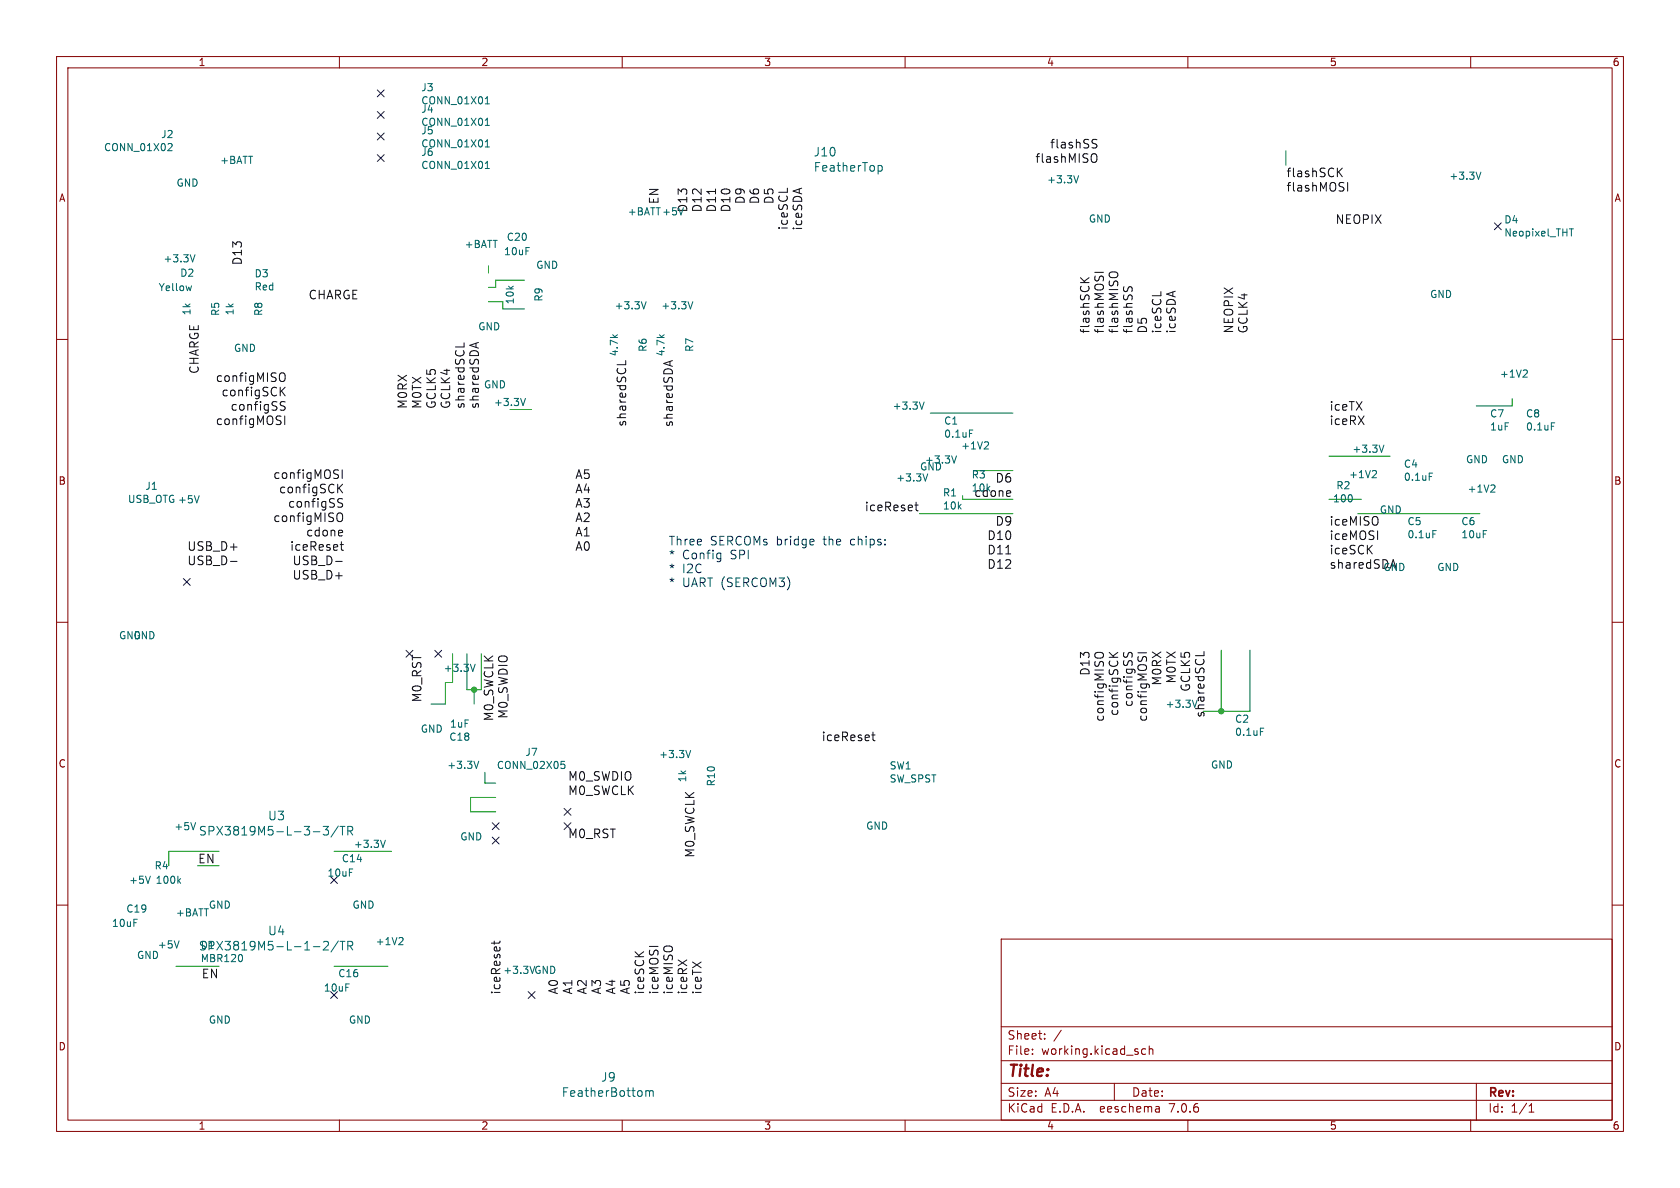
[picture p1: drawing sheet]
<svg xmlns="http://www.w3.org/2000/svg" width="297mm" height="210mm" viewBox="0 0 297 210" stroke-linecap="round" stroke-linejoin="round" font-family="sans-serif">
<g fill="none" stroke="#840000" stroke-width=".18">
<path d="M10 10h277v190h-277zM12 12h273v186h-273zM60 10v2M110 10v2M160 10v2M210 10v2M260 10v2M10 60h2M285 60h2M10 110h2M285 110h2M10 160h2"/>
<path d="M285 160h2M177 166h108v32h-108zM60 198v2M110 198v2M160 198v2M177 194.5h108M177 191.5h108M177 187.5h108M177 181.5h108M182.5 186.3v.1M182.5 185.5v.1M184.7 183.6v.1"/>
<path d="M184.7 182.8v.1M187.6 182.1l-1.3 2M197 191.5v3M202.5 185.5l-.4-.1-.3 .3v.4l.2 .2h.5M203.2 185.5l.2-.1 .3 .1 .1 .9M203.2 184.9v1.5M204.9 195.7l.1 .9M205 196.5l-.2 .1M205 196h-.2M210 198v2M260 198v2M261 191.5v6.5"/>
<path d="M270.3 196.6h.9M270.3 195.5l.4-.4v1.5"/>
</g>
<g fill="none" stroke="#0f0f0f" stroke-width=".18">
<path d="M193.3 27.2a.51 .51 0 0 1 .6 .5v.5a.51 .51 0 0 1-.6 .5M193.3 25.4l.5 .1 .1 .4-.3 .3h-.3M193.3 24.6l.6 .1M236.6 30.4l.7 .8M237.3 29.7l-.9 .9M238.2 32.3v1.5M191 49.1l.9 .9M192.5 49.1l-.8 .6M193.5 48.1h1.6M196.1 48.7a.51 .51 0 0 1 .5-.6h.5a.51 .51 0 0 1 .5 .6M198.7 50.7l-.1 .6M199.4 51.3l.1-.5 .4-.1 .3 .3v.3"/>
<path d="M49.8 69.1l.6 .9M49.8 65.9a.51 .51 0 0 1 .6 .5v.5a.51 .51 0 0 1-.6 .5M49.8 71.7l.5 .2 .1 .3-.3 .3h-.3M49.8 71l.6 .1M50.3 73.5v1.6M50.4 68.5l-.9 .8M82 60.6v.7M84.1 60.7v.7M84.6 60.5l-1.5 .5M110.6 63.7v.8M118.4 63.9v.7M118.9 63.7l-1.6 .6"/>
<path d="M40.7 99.2h1.2M59.3 99.2h1.2M59.9 90.7a.51 .51 0 0 1 .7 .5v.5a.51 .51 0 0 1-.7 .5M59.9 86.3l.7 .8M60 88.9l.4 .1 .2 .4-.3 .3h-.4M60 88.1l.6 .1M60.1 96.3h.6M60.4 95.8v1.3l.3 .2M60.5 93.8l.1 .3-.8 .1M60.5 83.1v1.5M60.6 85.6l-.9 .9M161.7 89.3h.6"/>
<path d="M162 88.8v1.3l.3 .2M178.6 86.8l.1 .3-.7 .2M246.3 98.9l.5 1.6M193.5 116a.51 .51 0 0 1 .6-.7h.5a.51 .51 0 0 1 .5 .7M196.1 115.3l.9 .9M197.6 115.3l-.9 .7M198.7 115.3l-.1 .6M199.4 115.9l.1-.4 .4-.2 .3 .3v.4M201.2 115.4h1.5M212.9 115.2v.7M154.1 129.9h.6M154.3 129.4v1.3l.4 .2"/>
<path d="M87.4 166.4v.5M88.4 166.4l-.2 .3h-1.3"/>
</g>
<path d="M127.3 97.8h.1M127.4 97.8v1.2l-.1 .2M127.4 98.7l-.1 .1M143.8 95.4l.1 .3-.7 .1" fill="none" stroke="#0000c2" stroke-width=".18"/>
<g fill="none" stroke="#009600" stroke-width=".18">
<path d="M227.3 26.7v2.5M86.4 53.3h2.5v1.3h3.8M86.4 47v1.3M92.7 49.5h-5.1v1.3h-1.2M90.2 72.4h3.8M164.5 73h14.6M267.3 70.5v1.3h-6.3M162.6 90.8h16.5M170.2 87.6v.7h8.9M172.1 83.2h7M234.9 80.6h10.8M234.9 88.3h5.8"/>
<path d="M240 90.8h21.6M80 115.6v5.1h-1.3v3.8h-2.5M82.5 115.6v6.3h2.6v-6.3M215.9 114.9v10.8M221 114.9v10.8h-8.3M83.8 121.9v2.6M85.7 136.5v1.9h1.9M34.9 153h3.8M38.7 150.5h-8.9v2.5M59.1 150.5h10.1M87.6 141h-4.4v2.5h4.4M31.1 170.8h7.6"/>
<path d="M59.1 170.8h9.5"/>
</g>
<g fill="none" stroke="#000084" stroke-width=".18">
<path d="M66.7 19.7l1.2 1.2M66.7 15.9l1.2 1.2M67.9 19.7l-1.2 1.2M67.9 15.9l-1.2 1.2M66.7 27.3l1.2 1.2M66.7 23.5l1.2 1.2M67.9 27.3l-1.2 1.2M67.9 23.5l-1.2 1.2M264.2 39.4l1.2 1.2M265.4 39.4l-1.2 1.2M32.4 102.3l1.2 1.2M33.6 102.3l-1.2 1.2"/>
<path d="M71.8 115l1.2 1.2M73 115l-1.2 1.2M76.9 115l1.2 1.2M78.1 115l-1.2 1.2M58.4 155l1.3 1.2M59.7 155l-1.3 1.2M87 145.4l1.2 1.3M87 148l1.2 1.2M88.2 145.4l-1.2 1.3M88.2 148l-1.2 1.2M99.7 142.9l1.2 1.2M99.7 145.4l1.2 1.3"/>
<path d="M100.9 142.9l-1.2 1.2M100.9 145.4l-1.2 1.3M58.4 175.3l1.3 1.2M59.7 175.3l-1.3 1.2M93.4 175.3l1.2 1.2M94.6 175.3l-1.2 1.2"/>
</g>
<g fill="none" stroke="#006464" stroke-width=".18">
<path d="M85.8 18.4h.7M85.9 17.4l.3-.3v1.3M29.9 25.4h.4l.1 .3-.8 .9h.8M85.8 26h.7M85.8 22.2h.7M85.8 29.8h.7M85.9 21.2l.3-.3v1.3M85.9 25l.3-.3v1.3M85.9 28.8l.3-.3v1.3M155.4 29.2h.3l.3 .3-.1 .6-.5 .2M190.7 31.1l-.4 1.2M261.8 30.4l-.4 1.3"/>
<path d="M33.9 50.5l-.3 .9M34.5 45l-.5 1.3M114.2 53.3l-.4 1.3M122.5 53.3l-.4 1.3M277.4 40.5h.8M277.8 40.5v1.2M92.9 70.4l-.4 1.3M163.4 71.1l-.4 1.2M171.4 76h.6M174.5 78.1l.3 .2-.1 .3-.7 .8h.8M244.7 78.7l-.5 1.3M269.8 65.4l.2 .2v.3l-.8 .8h.8"/>
<path d="M274.3 74.7h.6M35.2 87.6l-.4 1.3M164 83.8l-.4 1.2M169.1 80.6l-.4 1.3M243.1 83.2l.2 .2v.3l-.7 .8h.7M252.7 83.6h.6M253.3 93.8h.6M264.1 85.7l.2 .3-.1 .3-.7 .7h.8M84 117.4l-.4 1.3M84.6 134.6l-.4 1.2M99.2 134.6h.6M99.3 135.1h.3l.3 .2-.1 .5-.5 .1"/>
<path d="M122.1 132.7l-.4 1.2M222.8 128.7h.6M26.6 154.9l-.4 1.3M31.6 155.7l.3 .5M31.9 155.3l-.5 .5M34.6 145.4l-.4 1.3M57.1 146.1h1l-.5 .6 .4 .1v.7l-.2 .1h-.5l-.2-.1M59.8 146l-1.3 2M60.1 146.1h.9M60.5 146.1v1.5M61.5 146.9l.7-.1 .2-.2-.1-.4-.2-.1h-.6v1.5M61.8 146.9l.6 .7"/>
<path d="M68.1 148.5l-.4 1.3M31.7 166.3l-.5 1.3M42.8 169v.8M57.2 166.6l.6-.2 .2 .2 .1 .2-1 1.1h1M59.8 166.3l-1.3 2M60.1 166.4h.9M60.5 166.4v1.5M61.5 167.2l.7-.1 .2-.2-.1-.3-.2-.2h-.6v1.5M61.8 167.2l.6 .7M71 165.7l.3 .3-.1 .3-.7 .7h.8M114.2 192.8v1M114.2 192.9l.4-.1 .2 .2"/>
<path d="M114.8 193l.2-.2 .4 .1 .1 .9M114.8 193v.8"/>
</g>
<g fill="#009600" stroke="#009600" stroke-width=".18">
<circle cx="83.8" cy="121.9" r=".46"/>
<circle cx="215.9" cy="125.7" r=".46"/>
</g>
<text font-size="2.8" fill="#840000" x="178" y="190.9">Title:</text>
<g font-size="2.1" fill="#006464">
<text x="143.8" y="27.9">J10</text>
<text x="143.8" y="30.6">FeatherTop</text>
<text x="121.6" y="37.6" transform="rotate(-90 121.6 37.6)">D13</text>
<text x="213" y="126.9" transform="rotate(-90 213 126.9)">sharedSCL</text>
<text x="35.1" y="147.9">SPX3819M5-L-3-3/TR</text>
<text x="47.3" y="145.2">U3</text>
<text x="47.3" y="165.5">U4</text>
<text x="35.1" y="168.2">SPX3819M5-L-1-2/TR</text>
<text x="106.2" y="191.4">J9</text>
<text x="99.2" y="194.1">FeatherBottom</text>
</g>
<g font-size="2.1" fill="#0f0f0f">
<text x="183" y="28.9">flashMISO</text>
<text x="185.6" y="26.4">flashSS</text>
<text x="227.3" y="31.4">flashSCK</text>
<text x="227.3" y="34">flashMOSI</text>
<text x="116.5" y="36.1" transform="rotate(-90 116.5 36.1)">EN</text>
<text x="124.1" y="37.6" transform="rotate(-90 124.1 37.6)">D12</text>
<text x="126.7" y="37.6" transform="rotate(-90 126.7 37.6)">D11</text>
<text x="129.2" y="37.6" transform="rotate(-90 129.2 37.6)">D10</text>
<text x="131.8" y="36.1" transform="rotate(-90 131.8 36.1)">D9</text>
<text x="134.3" y="36.1" transform="rotate(-90 134.3 36.1)">D6</text>
<text x="136.8" y="36.1" transform="rotate(-90 136.8 36.1)">D5</text>
<text x="139.4" y="40.7" transform="rotate(-90 139.4 40.7)">iceSCL</text>
<text x="141.9" y="40.8" transform="rotate(-90 141.9 40.8)">iceSDA</text>
<text x="236" y="39.7">NEOPIX</text>
<text x="42.9" y="47" transform="rotate(-90 42.9 47)">D13</text>
<text x="54.5" y="53">CHARGE</text>
<text x="192.7" y="59.1" transform="rotate(-90 192.7 59.1)">flashSCK</text>
<text x="195.3" y="59.1" transform="rotate(-90 195.3 59.1)">flashMOSI</text>
<text x="197.8" y="59.1" transform="rotate(-90 197.8 59.1)">flashMISO</text>
<text x="200.3" y="59.1" transform="rotate(-90 200.3 59.1)">flashSS</text>
<text x="202.9" y="59.1" transform="rotate(-90 202.9 59.1)">D5</text>
<text x="205.4" y="59.1" transform="rotate(-90 205.4 59.1)">iceSCL</text>
<text x="208" y="59.1" transform="rotate(-90 208 59.1)">iceSDA</text>
<text x="218.1" y="59.1" transform="rotate(-90 218.1 59.1)">NEOPIX</text>
<text x="220.7" y="59.1" transform="rotate(-90 220.7 59.1)">GCLK4</text>
<text x="35.2" y="66.2" transform="rotate(-90 35.2 66.2)">CHARGE</text>
<text x="38.1" y="67.6">configMISO</text>
<text x="39.1" y="70.2">configSCK</text>
<text x="38.1" y="75.3">configMOSI</text>
<text x="40.7" y="72.7">configSS</text>
<text x="72.1" y="72.4" transform="rotate(-90 72.1 72.4)">M0RX</text>
<text x="74.6" y="72.4" transform="rotate(-90 74.6 72.4)">M0TX</text>
<text x="77.2" y="72.4" transform="rotate(-90 77.2 72.4)">GCLK5</text>
<text x="79.7" y="72.4" transform="rotate(-90 79.7 72.4)">GCLK4</text>
<text x="82.2" y="72.4" transform="rotate(-90 82.2 72.4)">sharedSCL</text>
<text x="84.8" y="72.4" transform="rotate(-90 84.8 72.4)">sharedSDA</text>
<text x="110.8" y="75.5" transform="rotate(-90 110.8 75.5)">sharedSCL</text>
<text x="119.1" y="75.6" transform="rotate(-90 119.1 75.6)">sharedSDA</text>
<text x="234.9" y="72.7">iceTX</text>
<text x="234.9" y="75.3">iceRX</text>
<text x="48.3" y="84.8">configMOSI</text>
<text x="49.3" y="87.3">configSCK</text>
<text x="50.9" y="89.9">configSS</text>
<text x="101.6" y="89.9">A3</text>
<text x="101.6" y="87.3">A4</text>
<text x="101.6" y="84.8">A5</text>
<text x="172.2" y="88">cdone</text>
<text x="175.9" y="85.4">D6</text>
<text x="48.3" y="92.4">configMISO</text>
<text x="54.1" y="94.9">cdone</text>
<text x="101.6" y="92.4">A2</text>
<text x="101.6" y="94.9">A1</text>
<text x="152.8" y="90.5">iceReset</text>
<text x="174.5" y="95.6">D10</text>
<text x="175.9" y="93">D9</text>
<text x="234.9" y="93">iceMISO</text>
<text x="234.9" y="95.6">iceMOSI</text>
<text x="33" y="97.5">USB_D+</text>
<text x="33" y="100">USB_D-</text>
<text x="51.2" y="97.5">iceReset</text>
<text x="51.7" y="100">USB_D-</text>
<text x="101.6" y="97.5">A0</text>
<text x="174.5" y="98.1">D11</text>
<text x="174.5" y="100.7">D12</text>
<text x="234.9" y="100.7">sharedSDA</text>
<text x="234.9" y="98.1">iceSCK</text>
<text x="51.7" y="102.6">USB_D+</text>
<text x="192.7" y="119.5" transform="rotate(-90 192.7 119.5)">D13</text>
<text x="74.6" y="124.2" transform="rotate(-90 74.6 124.2)">M0_RST</text>
<text x="200.3" y="125" transform="rotate(-90 200.3 125)">configSS</text>
<text x="205.4" y="121.3" transform="rotate(-90 205.4 121.3)">M0RX</text>
<text x="208" y="120.9" transform="rotate(-90 208 120.9)">M0TX</text>
<text x="210.5" y="122.3" transform="rotate(-90 210.5 122.3)">GCLK5</text>
<text x="87.3" y="127.6" transform="rotate(-90 87.3 127.6)">M0_SWCLK</text>
<text x="89.9" y="127.1" transform="rotate(-90 89.9 127.1)">M0_SWDIO</text>
<text x="145.2" y="131.1">iceReset</text>
<text x="195.3" y="127.6" transform="rotate(-90 195.3 127.6)">configMISO</text>
<text x="197.8" y="126.6" transform="rotate(-90 197.8 126.6)">configSCK</text>
<text x="202.9" y="127.6" transform="rotate(-90 202.9 127.6)">configMOSI</text>
<text x="100.3" y="140.7">M0_SWCLK</text>
<text x="100.3" y="138.1">M0_SWDIO</text>
<text x="100.3" y="148.3">M0_RST</text>
<text x="34.9" y="152.7">EN</text>
<text x="122.9" y="151.7" transform="rotate(-90 122.9 151.7)">M0_SWCLK</text>
<text x="35.6" y="173">EN</text>
<text x="88.6" y="175.9" transform="rotate(-90 88.6 175.9)">iceReset</text>
<text x="98.7" y="175.9" transform="rotate(-90 98.7 175.9)">A0</text>
<text x="101.3" y="175.9" transform="rotate(-90 101.3 175.9)">A1</text>
<text x="103.8" y="175.9" transform="rotate(-90 103.8 175.9)">A2</text>
<text x="106.4" y="175.9" transform="rotate(-90 106.4 175.9)">A3</text>
<text x="108.9" y="175.9" transform="rotate(-90 108.9 175.9)">A4</text>
<text x="111.4" y="175.9" transform="rotate(-90 111.4 175.9)">A5</text>
<text x="114" y="175.9" transform="rotate(-90 114 175.9)">iceSCK</text>
<text x="116.5" y="175.9" transform="rotate(-90 116.5 175.9)">iceMOSI</text>
<text x="119.1" y="175.9" transform="rotate(-90 119.1 175.9)">iceMISO</text>
<text x="121.6" y="175.9" transform="rotate(-90 121.6 175.9)">iceRX</text>
<text x="124.1" y="175.9" transform="rotate(-90 124.1 175.9)">iceTX</text>
</g>
<g font-size="2.1" fill="#0000c2">
<text x="118.1" y="96.5">Three</text>
<text x="118.1" y="99">*</text>
<text x="118.1" y="101.4">*</text>
<text x="120.6" y="99">Config</text>
<text x="120.6" y="101.4">I2C</text>
<text x="125.5" y="96.5">SERCOMs bridge</text>
<text x="129.2" y="99">SPI</text>
<text x="145.7" y="96.5">the</text>
<text x="150.6" y="96.5">chips:</text>
<text x="118.1" y="103.9">*</text>
<text x="120.6" y="103.9">UART (SERCOM3)</text>
</g>
<g font-size="2.1" fill="#840000">
<text x="178" y="184">Sheet:</text>
<text x="178" y="186.7">File:</text>
<text x="184.1" y="186.7">working.kicad_sch</text>
<text x="178" y="196.9">KiCad</text>
<text x="178" y="194.1">Size:</text>
<text x="184.7" y="194.1">A4</text>
<text x="185.7" y="196.9">E.D.A.</text>
<text x="194.6" y="196.9">eeschema</text>
<text x="200" y="194.1">Date:</text>
<text x="207" y="196.9">7.0.6</text>
<text x="263" y="194.3">Rev:</text>
<text x="263" y="196.9">Id:</text>
<text x="267.1" y="196.9">1/1</text>
</g>
<g font-size="1.8" fill="#840000">
<text x="35" y="11.9">1</text>
<text x="85" y="11.9">2</text>
<text x="135" y="11.9">3</text>
<text x="185" y="11.9">4</text>
<text x="235" y="11.9">5</text>
<text x="285" y="11.9">6</text>
<text x="10.3" y="35.9">A</text>
<text x="285.3" y="35.9">A</text>
<text x="10.3" y="85.9">B</text>
<text x="285.3" y="85.9">B</text>
<text x="10.3" y="135.9">C</text>
<text x="285.3" y="135.9">C</text>
<text x="10.3" y="185.9">D</text>
<text x="285.3" y="185.9">D</text>
<text x="35" y="199.9">1</text>
<text x="85" y="199.9">2</text>
<text x="135" y="199.9">3</text>
<text x="185" y="199.9">4</text>
<text x="235" y="199.9">5</text>
<text x="285" y="199.9">6</text>
</g>
<g font-size="1.8" fill="#006464">
<text x="74.4" y="16.3">J3</text>
<text x="74.4" y="24">J5</text>
<text x="74.4" y="20.1">J4</text>
<text x="74.4" y="18.6">CONN_01X01</text>
<text x="74.4" y="22.5">CONN_01X01</text>
<text x="18.3" y="26.9">CONN_01X02</text>
<text x="28.4" y="24.6">J2</text>
<text x="38.8" y="29.2">+BATT</text>
<text x="74.4" y="27.8">J6</text>
<text x="74.4" y="26.3">CONN_01X01</text>
<text x="31.1" y="33.2">GND</text>
<text x="74.4" y="30.1">CONN_01X01</text>
<text x="185" y="32.6">+3.3V</text>
<text x="256.1" y="32">+3.3V</text>
<text x="110.9" y="38.3">+BATT +5V</text>
<text x="192.4" y="39.5">GND</text>
<text x="265.8" y="39.7">D4</text>
<text x="28.8" y="46.6">+3.3V</text>
<text x="82.1" y="44">+BATT</text>
<text x="89" y="45.3">10uF</text>
<text x="89.5" y="42.8">C20</text>
<text x="94.7" y="47.7">GND</text>
<text x="265.8" y="42">Neopixel_THT</text>
<text x="27.9" y="51.7">Yellow</text>
<text x="31.8" y="49.1">D2</text>
<text x="44.9" y="49.2">D3</text>
<text x="44.9" y="51.5">Red</text>
<text x="91" y="53.9" transform="rotate(-90 91 53.9)">10k</text>
<text x="96.1" y="53.4" transform="rotate(-90 96.1 53.4)">R9</text>
<text x="252.7" y="52.9">GND</text>
<text x="33.9" y="55.8" transform="rotate(-90 33.9 55.8)">1k</text>
<text x="39" y="56" transform="rotate(-90 39 56)">R5</text>
<text x="41.5" y="55.8" transform="rotate(-90 41.5 55.8)">1k</text>
<text x="46.6" y="56" transform="rotate(-90 46.6 56)">R8</text>
<text x="84.5" y="58.6">GND</text>
<text x="108.6" y="54.9">+3.3V</text>
<text x="116.8" y="54.9">+3.3V</text>
<text x="41.3" y="62.4">GND</text>
<text x="109.4" y="63.1" transform="rotate(-90 109.4 63.1)">4.7k</text>
<text x="114.5" y="62.3" transform="rotate(-90 114.5 62.3)">R6</text>
<text x="117.7" y="63.1" transform="rotate(-90 117.7 63.1)">4.7k</text>
<text x="122.8" y="62.3" transform="rotate(-90 122.8 62.3)">R7</text>
<text x="85.5" y="68.9">GND</text>
<text x="87.2" y="72">+3.3V</text>
<text x="265.1" y="67">+1V2</text>
<text x="157.7" y="72.6">+3.3V</text>
<text x="166.8" y="75.3">C1</text>
<text x="166.8" y="77.6">0.1uF</text>
<text x="263.3" y="74">C7</text>
<text x="263.3" y="76.3">1uF</text>
<text x="269.7" y="74">C8</text>
<text x="269.7" y="76.3">0.1uF</text>
<text x="162.6" y="83.4">GND</text>
<text x="163.4" y="82.1">+3.3V</text>
<text x="169.8" y="79.7">+1V2</text>
<text x="239" y="80.2">+3.3V</text>
<text x="248.1" y="82.9">C4</text>
<text x="259.1" y="82.1">GND</text>
<text x="265.4" y="82.1">GND</text>
<text x="22.5" y="89.1">USB_OTG +5V</text>
<text x="25.6" y="86.8">J1</text>
<text x="158.3" y="85.3">+3.3V</text>
<text x="166.6" y="88">R1</text>
<text x="171.7" y="84.8">R3</text>
<text x="171.7" y="87.1">10k</text>
<text x="235.6" y="89">100</text>
<text x="236.1" y="86.7">R2</text>
<text x="238.4" y="84.7">+1V2</text>
<text x="248.1" y="85.2">0.1uF</text>
<text x="259.4" y="87.3">+1V2</text>
<text x="166.6" y="90.3">10k</text>
<text x="243.8" y="91">GND</text>
<text x="248.7" y="93">C5</text>
<text x="248.7" y="95.4">0.1uF</text>
<text x="258.3" y="93">C6</text>
<text x="258.3" y="95.4">10uF</text>
<text x="244.5" y="101.1">GND</text>
<text x="254" y="101.1">GND</text>
<text x="21" y="113.2">GND</text>
<text x="23.5" y="113.2">GND</text>
<text x="78.3" y="119">+3.3V</text>
<text x="206" y="125.3">+3.3V</text>
<text x="74.3" y="129.7">GND</text>
<text x="79.3" y="131.1">C18</text>
<text x="79.5" y="128.8">1uF</text>
<text x="218.2" y="128">C2</text>
<text x="218.2" y="130.3">0.1uF</text>
<text x="79" y="136.1">+3.3V</text>
<text x="87.7" y="136.1">CONN_02X05</text>
<text x="92.8" y="133.8">J7</text>
<text x="116.4" y="134.2">+3.3V</text>
<text x="157.2" y="136.2">SW1</text>
<text x="214" y="136.1">GND</text>
<text x="121.5" y="138.4" transform="rotate(-90 121.5 138.4)">1k</text>
<text x="126.6" y="139.1" transform="rotate(-90 126.6 139.1)">R10</text>
<text x="157.2" y="138.5">SW_SPST</text>
<text x="30.7" y="147">+5V</text>
<text x="81.3" y="148.8">GND</text>
<text x="153" y="146.9">GND</text>
<text x="27.2" y="153.9">R4</text>
<text x="57.8" y="155.2">10uF</text>
<text x="60.3" y="152.6">C14</text>
<text x="62.5" y="150.1">+3.3V</text>
<text x="22.2" y="161.5">C19</text>
<text x="22.7" y="156.4">+5V</text>
<text x="27.4" y="156.4">100k</text>
<text x="36.8" y="160.8">GND</text>
<text x="62.2" y="160.8">GND</text>
<text x="19.7" y="164.1">10uF</text>
<text x="27.8" y="167.9">+5V</text>
<text x="31" y="162.2">+BATT</text>
<text x="35.4" y="168">D1</text>
<text x="66.3" y="167.3">+1V2</text>
<text x="24.1" y="169.7">GND</text>
<text x="35.4" y="170.3">MBR120</text>
<text x="59.7" y="172.9">C16</text>
<text x="88.9" y="172.4">+3.3V GND</text>
<text x="57.2" y="175.5">10uF</text>
<text x="36.8" y="181.2">GND</text>
<text x="61.6" y="181.2">GND</text>
</g>
</svg>
